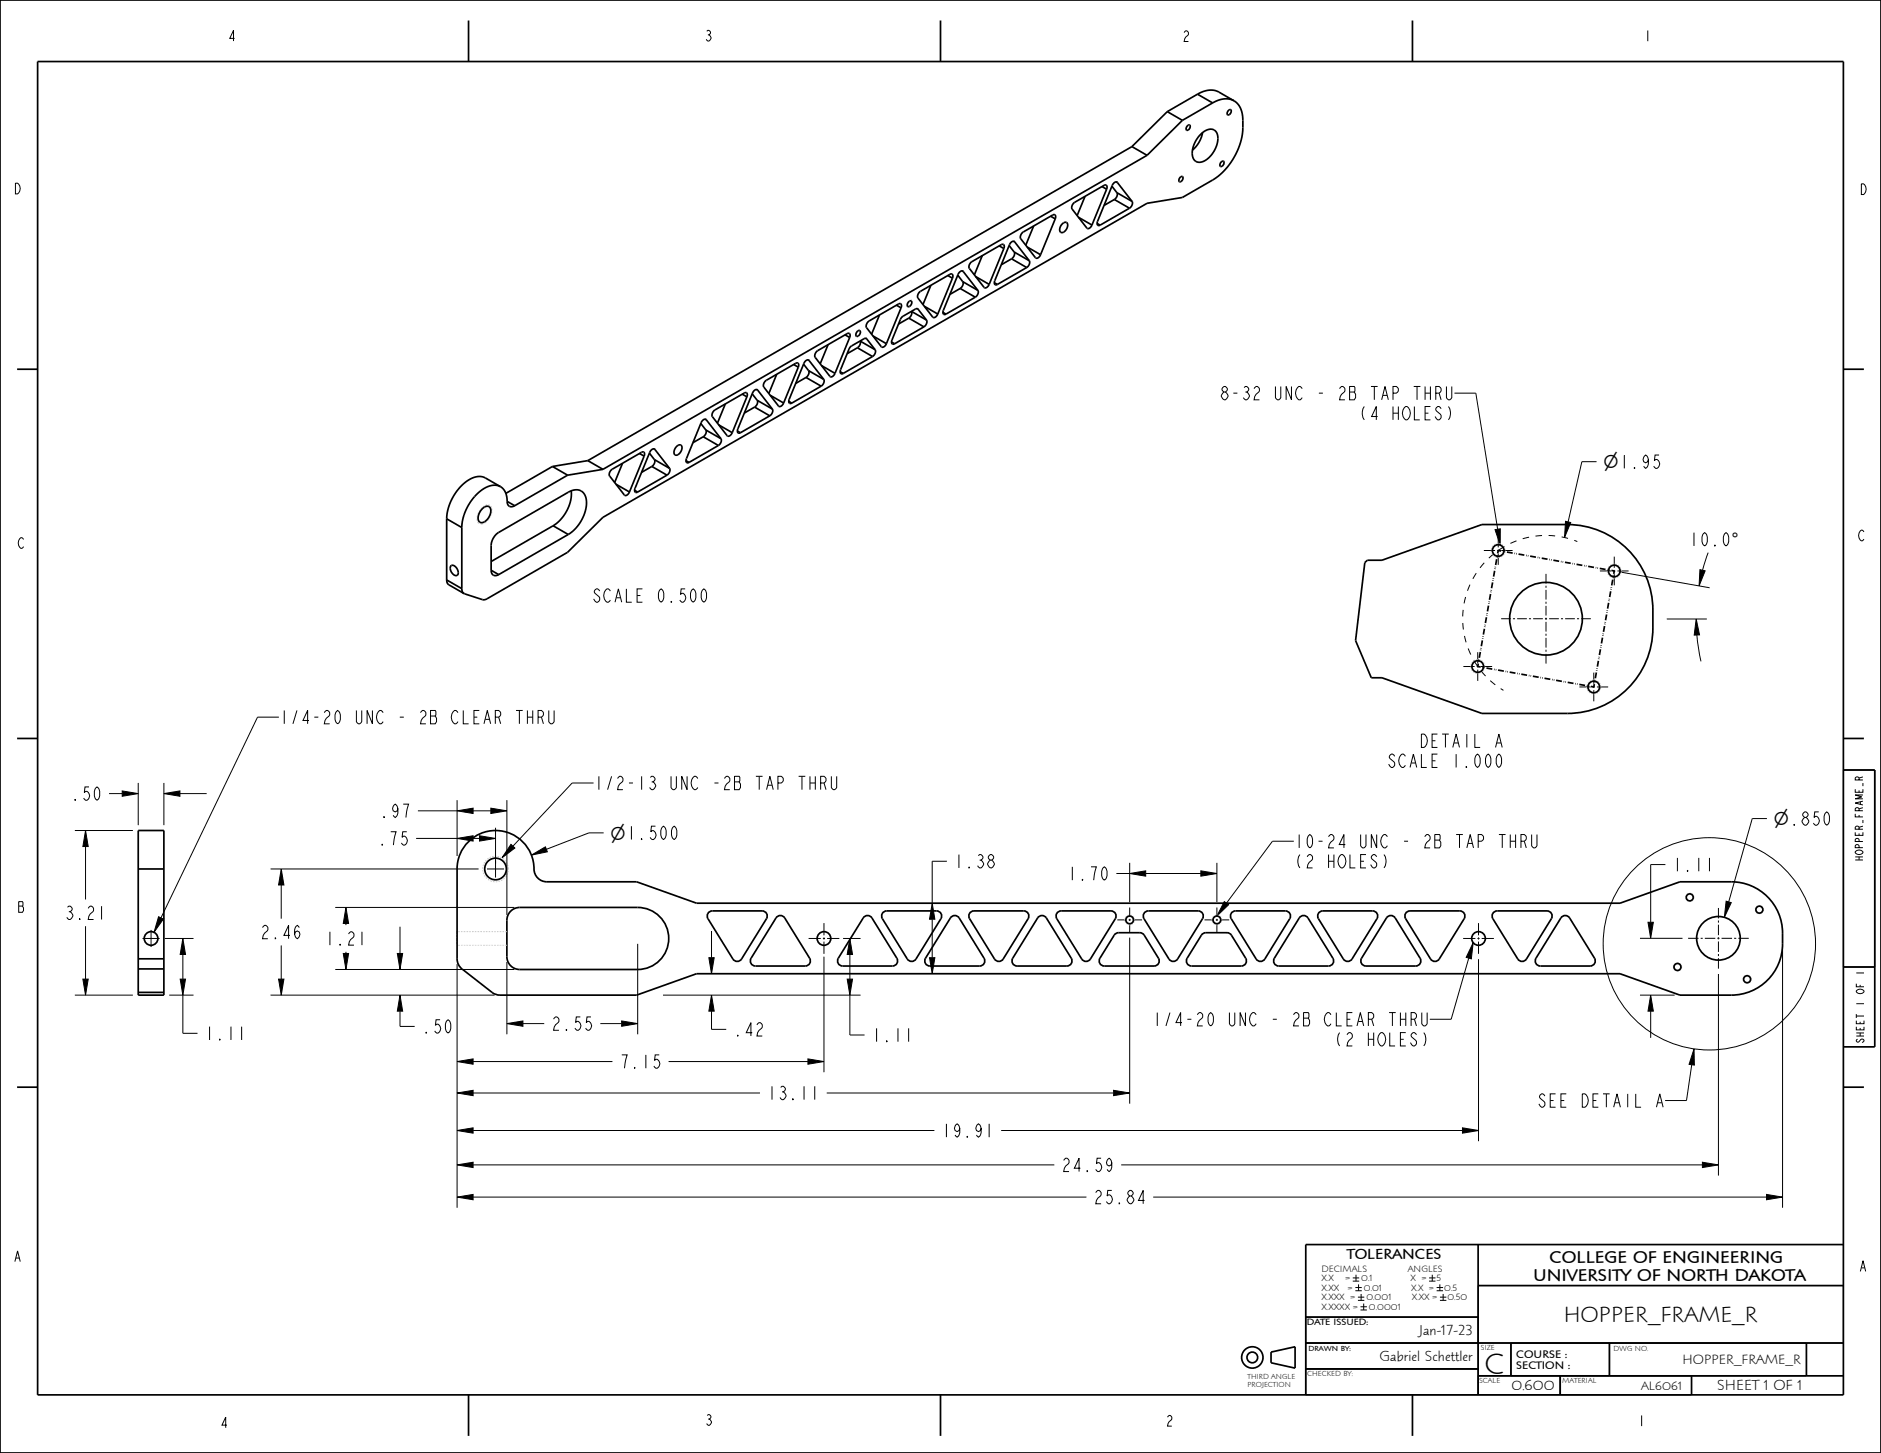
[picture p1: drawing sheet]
<svg xmlns="http://www.w3.org/2000/svg" width="559mm" height="432mm" viewBox="0 0 559 432" stroke-linecap="round" stroke-linejoin="round" font-family="sans-serif">
<g fill="none" stroke="#000" stroke-width=".3">
<path d="M432.1 116.8h6.3l6.5 40.5M474.3 137.2h-4.4l-4.1 17.9M444.1 157.4l1.6-.3v4.9zM454.2 159.6l-1.8 .5M458.1 159.2l-1.9 .1M460.1 159.1l1.9 .2M463.9 159.6l1.9 .4M465.1 154.9l1.5 .4-1.8 4.4zM435.4 177.4l-.4 1.9M436.7 173.7l-.7 1.9M438.6 170.3l-1 1.7M440.9 167.3l-1.2 1.4"/>
<path d="M443.8 164.6l-1.5 1.3M447 162.4l-1.7 1M450.5 160.7l-1.8 .8M467.7 160.6l.9 .3M481.1 170l26.8 4.7M505 169.3l1.6 .3-1.8 4.5zM507.4 164.2l-1.6 5.3M434.6 185.1l.1 2M434.7 181.2l-.2 2M435.1 189l.4 1.9M436.2 192.7l.7 1.8M437.8 196.2l1.1 1.7"/>
<path d="M440 199.4l1.3 1.5M495.2 184h11.9M503.9 184l1 4.7h-1.6zM504.1 188.7l1.2 7.8M82.9 213.1h-6.4l-28.7 59.7M442.7 202.3l1.5 1.2M445.8 204.6l.8 .6M32.4 235.8h3.9M36.3 235l4.8 .8-4.8 .8zM41.1 232.7v12.5M48.7 235.8l4.8-.8v1.6zM48.7 232.7v12.5"/>
<path d="M53.5 235.8h7.9M135.8 237.8v16.6M150.6 237.8v34.1M176.3 232.7h-6.3l-17.6 18.8M547.6 228.8h9.3v58.6h-9.3zM22.2 246.8h17.3M25.4 246.8l.8 4.8h-1.6zM25.4 251.6v15.7M80.4 258.2h61.8M83.6 258.2l.7 4.8h-1.5zM123.6 249.2h12.2M124.2 241h11.6"/>
<path d="M135.8 249.2l4.7-.8v1.6zM135.8 241l4.7-.8v1.6zM140.5 249.2h2M140.5 241h5.3M142.5 248.4l4.7 .8-4.7 .8zM145.8 240.2l4.8 .8-4.8 .8zM147.2 246v10.7M151.8 250.9l1.2 1.1-3.9 2.9zM157.9 254.1l4.1-2.4 .6 1.4zM179.3 247.5h-4.3l-12.7 4.9M281.3 255.9h-4.4v12.5M331.7 259.6h3.9"/>
<path d="M335.6 259.6l4.8-.8v1.6zM335.6 256.4v11.7M340.4 259.6h16.3M356.7 258.8l4.8 .8-4.8 .8zM361.5 256.4v11.7M384.4 250h-6.4l-13.7 18.4M494.7 256.9h-4.3v17.2M524.9 243.3h-4.4l-6.9 24.7M25.4 275.2v15.8M47.1 272.4l1.4 .7-2.7 4zM49 278.9h8.5M54.3 278.9l.8 4.8h-1.6z"/>
<path d="M83.6 263v10M99.6 269.7h53.2M102.8 269.7l.8 4.7h-1.6zM102.8 274.4v.5M118.8 275.4v7.9M211.4 276.7v7.9M250.5 278.9h5.2M252.5 278.9l.8 4.8h-1.6zM276.9 268.4l.8 4.8h-1.6zM276.9 273.2v11.4M335.6 278.6v49.4M363.7 267.9l1.3 1-3.5 3.3z"/>
<path d="M487.2 278.8h12.6M489.6 274.1h1.6l-.8 4.7zM512.8 267.8l1.5 .4-2 4.4zM22.2 295.7h17.3M24.6 291h1.6l-.8 4.7zM50.3 295.7h7.2M53.5 291h1.6l-.8 4.7zM54.3 295.7v11.4h4.4M54.3 283.7v7.3M80.4 295.7h66.5M82.8 291h1.5l-.7 4.7zM83.6 281v10"/>
<path d="M99.6 288.1h53.2M102 283.3h1.6l-.8 4.8zM102.8 282.9v.4M118 283.3h1.6l-.8 4.8zM118.8 295.7l.8 4.8h-1.6zM135.8 286.5v72.4M150.6 285.9v21.5M189.4 280.5v26.9M197 295.7h58.7M210.6 284.6h1.6l-.8 4.8zM211.4 295.7l.8 4.8h-1.6zM244.8 284.3v34.3"/>
<path d="M251.7 291h1.6l-.8 4.7zM252.5 283.7v7.3M252.5 295.7v11.9h4.3M276.1 284.6h1.6l-.8 4.8zM436.3 284.7l-5.2 18.2h-6.3M437.6 280.2l-.5 4.8-1.5-.5zM439.2 285v54.1M487.2 295.7h10.3M490.4 295.7l.8 4.8h-1.6zM510.5 289.4v60M529.6 282.1v76.8M118.8 300.5v4.5h4.4"/>
<path d="M135.8 315.5l4.7-.8v1.6zM140.5 315.5h41.4M150.6 304.2l4.7-.8v1.6zM155.3 304.2h6.4M178.3 304.2h6.4M184.7 303.4l4.7 .8-4.7 .8zM198.6 315.5h41.4M211.4 300.5v5.4h4.3M240 314.7l4.8 .8-4.8 .8zM490.4 300.5v7.9M502.6 316.4l-1.6 10.7h-6.3M503.3 311.7l.1 4.8-1.6-.2z"/>
<path d="M135.8 324.8l4.7-.8v1.6zM135.8 336l4.7-.8v1.6zM140.5 336h137.1M140.5 324.8h85.3M245.6 324.8h85.2M297.4 336h137.1M330.8 324l4.8 .8-4.8 .8zM434.5 335.2l4.7 .8-4.7 .8zM135.8 346.2l4.7-.8v1.6zM135.8 355.8l4.7-.8v1.5zM140.5 355.8h182.2M140.5 346.2h172.7"/>
<path d="M333.1 346.2h172.6M342.6 355.8h182.2M505.7 345.4l4.8 .8-4.8 .8zM524.8 355l4.8 .8-4.8 .7zM401.9 379.8h1.9M402.8 378.8v1.9M424.5 379.8h1.9M425.5 378.8v1.9M387.9 399.1h159.7v-17.1h-108.5v32.5M401.9 380.7h1.9M402.6 382.6h1.9M402.6 383.6h1.9"/>
<path d="M403.4 385.5h1.9M403.4 386.4h1.9M403.6 381.7v1.9M404.2 388.3h1.9M404.2 389.3h1.9M404.4 384.5v1.9M405.1 387.4v1.9M424.5 380.7h1.9M426.8 382.6h1.9M426.8 383.6h1.9M427.7 381.7v1.9M427.8 385.5h1.9"/>
<path d="M427.8 386.4h1.9M428.7 384.5v1.9M439.1 391.4h-51.2v23.1h114.6v-5.6M448.9 399.1v9.8M478.1 399.1v9.8M536.7 399.1v9.8h-97.6M387.9 406.8h51.2M463.5 408.9v5.6"/>
<circle cx="507.8" cy="280.5" r="31.5"/>
</g>
<g fill="#000">
<path d="M465.1 154.9l1.5 .4-1.8 4.4zM444.1 157.4l1.6-.3v4.9zM505 169.3l1.6 .3-1.8 4.5zM503.9 184l1 4.7h-1.6zM36.3 235l4.8 .8-4.8 .8zM48.7 235.8l4.8-.8v1.6zM25.4 246.8l.8 4.8h-1.6zM83.6 258.2l.7 4.8h-1.5zM135.8 249.2l4.7-.8v1.6zM135.8 241l4.7-.8v1.6zM142.5 248.4l4.7 .8-4.7 .8zM151.8 250.9l1.2 1.1-3.9 2.9z"/>
<path d="M145.8 240.2l4.8 .8-4.8 .8zM157.9 254.1l4.1-2.4 .6 1.4zM335.6 259.6l4.8-.8v1.6zM356.7 258.8l4.8 .8-4.8 .8zM47.1 272.4l1.4 .7-2.7 4zM54.3 278.9l.8 4.8h-1.6zM102.8 269.7l.8 4.7h-1.6zM252.5 278.9l.8 4.8h-1.6zM276.9 268.4l.8 4.8h-1.6zM363.7 267.9l1.3 1-3.5 3.3zM489.6 274.1h1.6l-.8 4.7zM512.8 267.8l1.5 .4-2 4.4z"/>
<path d="M24.6 291h1.6l-.8 4.7zM53.5 291h1.6l-.8 4.7zM82.8 291h1.5l-.7 4.7zM102 283.3h1.6l-.8 4.8zM118.8 295.7l.8 4.8h-1.6zM118 283.3h1.6l-.8 4.8zM211.4 295.7l.8 4.8h-1.6zM210.6 284.6h1.6l-.8 4.8zM251.7 291h1.6l-.8 4.7zM276.1 284.6h1.6l-.8 4.8zM437.6 280.2l-.5 4.8-1.5-.5zM490.4 295.7l.8 4.8h-1.6z"/>
<path d="M135.8 315.5l4.7-.8v1.6zM150.6 304.2l4.7-.8v1.6zM184.7 303.4l4.7 .8-4.7 .8zM240 314.7l4.8 .8-4.8 .8zM503.3 311.7l.1 4.8-1.6-.2zM135.8 324.8l4.7-.8v1.6zM135.8 336l4.7-.8v1.6zM330.8 324l4.8 .8-4.8 .8zM434.5 335.2l4.7 .8-4.7 .8zM135.8 346.2l4.7-.8v1.6zM135.8 355.8l4.7-.8v1.5zM505.7 345.4l4.8 .8-4.8 .8z"/>
<path d="M524.8 355l4.8 .8-4.8 .7z"/>
</g>
<g fill="none" stroke="#000" stroke-width=".51">
<path d="M0 0h558.8v431.8h-558.8zM11.2 18.3h536.4v396.2h-536.4zM139.2 6.1v12.2M279.4 6.1v12.2M419.6 6.1v12.2M322.3 58.4l-2.3 5.7M327.4 55.4l1.3 .8M328.7 56.2l.1-1-.3-.2-.5 .1-8.7 5-.8 1v1l4.4 5.7h.7l.8-.9M328.7 56.2l-4.3 10.7M330.3 55.3l1.5 2M331 59.3l-3 1.8M331 59.3l4.5 2.6"/>
<path d="M331.7 54.1l.2 .1M331.8 57.3v1l-.8 1M331.8 57.3l4.5 2.6M331.9 54.2l-.6-.1-.8 .9-4.4 10.8v1l.3 .2 .4-.1M331.9 54.2l4.4 5.7M336.3 59.9v1l-.8 1M291.8 76l-2.3 5.7M296.8 73.1l1.4 .8M298.2 73.9l.1-1.1-.3-.2-.5 .1-8.8 5-.7 1v1.1l4.4 5.6h.7l.8-.9M298.2 73.9l-4.3 10.6M299.8 73l1.5 1.9M300.5 76.9l-3 1.8"/>
<path d="M300.5 76.9l4.5 2.6M301.1 71.7l.3 .2M301.3 74.9v1l-.8 1M301.3 74.9l4.5 2.6M301.4 71.9l-.7-.1-.7 .8-4.5 10.8v1.1l.4 .2 .4-.2M301.4 71.9l4.4 5.6M305 79.5l-8.7 5M305.1 73.4l4 2.3M305.8 77.5v1l-.8 1M307.1 67.2l-2.4 5.7M312.1 64.3l1.4 .7M313.5 65v-1l-.3-.2-.4 .1-8.8 5-.8 1v1.1l4.4 5.6h.8l.7-.9"/>
<path d="M313.5 65l-4.4 10.7M320.4 64.6l4 2.3M325.9 66.4l.9 .5M335.5 61.9l-8.7 5M251 99.5l1.4 .8M259.3 99.8l4 2.3M261.3 93.6l-2.4 5.7M266.3 90.7l1.4 .8M267.7 91.5v-1l-.3-.3-.4 .1-8.8 5.1-.8 1v1l4.4 5.7h.8l.7-1M267.7 91.5l-4.4 10.6M270 94.5l.8-.9v-1.1l4.4 2.6M270 94.5l-3.1 1.8"/>
<path d="M270 94.5l4.5 2.6M272.5 91.7l.2 .2M272.7 91.9l-.7-.1-3.7 2.2-.6 .6-2.8 6.7 .1 .9h.8M272.7 91.9l2.5 3.2M274.5 97.1l-8.7 5.1M274.6 91l4 2.3M275.2 95.1l.1 1-.8 1M276.5 84.8l-2.3 5.7M280.1 92.8l.9 .6M281.6 81.9l1.4 .8M283 82.7v-1l-.3-.3-.5 .1-8.7 5.1-.8 .9v1.1l4.4 5.7h.7l.8-1M283 82.7l-4.4 10.6"/>
<path d="M284.5 81.8l1.5 1.9M285.2 85.7l-3 1.8M285.2 85.7l4.5 2.6M285.9 80.5l.2 .2M286 83.7v1l-.8 1M286 83.7l4.5 2.6M286.1 80.7l-.6-.1-.8 .8-4.4 10.8v1.1l.3 .2 .4-.1M286.1 80.7l4.4 5.6M289.7 88.3l-8.7 5.1M289.9 82.2l4 2.3M290.5 86.3v1l-.8 1M295.4 84l.9 .5"/>
<path d="M5.1 109.7h6.1M220.5 117.1l1.4 .8M221.9 117.9v-1l-.3-.2-.4 .1-8.8 5-.8 1v1l4.4 5.7h.8l.7-.9M221.9 117.9l-4.4 10.7M223.5 117l1.4 2M224.8 115.8l.3 .1M224.9 119l.1 1-.8 1M224.9 119l4.5 2.6M225.1 115.9l-.7-.1-.8 .9-4.4 10.8v1l.3 .2 .5-.1M225.1 115.9l4.3 5.7M228.8 117.5l4 2.3M230.7 111.2l-2.3 5.7"/>
<path d="M234.3 119.3l.9 .5M235.8 108.3l1.4 .8M237.2 109.1v-1l-.3-.2h-.5l-8.7 5.1-.8 1v1l4.4 5.7h.7l.8-.9M237.2 109.1l-4.4 10.7M238.7 108.2l1.5 1.9M239.4 112.2l4.5 2.6M239.4 112.2l-3 1.7M240.1 106.9l.2 .2M240.2 110.1v1.1l-.8 1M240.2 110.1l4.5 2.6M240.3 107.1l-.6-.1-.8 .8-4.4 10.9v1l.3 .2 .4-.1M240.3 107.1l4.4 5.6"/>
<path d="M243.9 114.8l-8.7 5M244.1 108.6l4 2.4M244.7 112.7v1.1l-.8 1M246 102.4l-2.3 5.7M249.6 110.5l.9 .5M252.4 100.3l.1-1-.3-.3-.5 .1-8.8 5.1-.7 1v1l4.4 5.7h.7l.8-.9M252.4 100.3l-4.3 10.7M254.7 103.4l.8-1v-1l4.5 2.5M254.7 103.4l4.5 2.5M254.7 103.4l-3 1.7M257.2 100.5l.3 .2M257.5 100.7l-.7-.1-3.8 2.2-.6 .6-2.8 6.7 .2 .9h.7"/>
<path d="M257.5 100.7l2.5 3.2M259.2 105.9l-8.7 5.1M260 103.9v1.1l-.8 .9M264.9 101.6l.9 .6M547.6 109.7h6.1M184.9 137.7l-2.3 5.7M190 134.8l1.4 .8M191.4 135.6v-1.1l-.3-.2-.5 .1-8.7 5-.8 1v1.1l4.4 5.6h.7l.8-.9M191.4 135.6l-4.4 10.6M192.9 134.7l1.5 1.9M193.6 138.6l4.5 2.6M193.6 138.6l-3 1.8"/>
<path d="M194.3 133.4l.2 .2M194.4 136.6v1l-.8 1M194.4 136.6l4.5 2.6M194.5 133.6l-.6-.1-.8 .8-4.4 10.8v1.1l.3 .2 .4-.2M194.5 133.6l4.4 5.6M198.9 139.2v1l-.8 1M203.8 136.9l.9 .5M208.2 125.9l1.5 1.9M208.9 129.8l4.5 2.6M208.9 129.8l-3 1.8M209.5 124.6l.3 .1M209.7 127.8v1l-.8 1"/>
<path d="M209.7 127.8l4.5 2.6M209.8 124.7l-.7-.1-.7 .9-4.5 10.8v1.1l.4 .1 .4-.1M209.8 124.7l4.4 5.7M213.4 132.4l-8.7 5M213.5 126.3l4 2.3M214.2 130.4v1l-.8 1M215.5 120.1l-2.4 5.7M219.1 128.1l.9 .5M224.2 121l4.5 2.6M224.2 121l-3.1 1.7M228.7 123.6l-8.7 5M229.4 121.6l.1 1-.8 1"/>
<path d="M143.2 151.3l1.2-.8 1 .1a3.3 3.3 0 0 1-1.8 4.6l-1.1-.1a2.88 2.88 0 0 1 .7-3.8zM164.3 156.2l4.5 2.6M164.3 156.2l-18.4 10.7M168.8 158.8a11.2 11.2 0 0 0 5.2-11.1 3.2 3.2 0 0 0-5.2-1.4l-20.6 11.9-.9 .7-.9 1.3-.5 1.4v7.9M168.8 158.8l-20.6 12M169.7 145.9v.2a11.8 11.8 0 0 1-5.4 10.1M183 143.9l4 2.3M188.5 145.7l.9 .5M198.1 141.2l-8.7 5M134 168.2a1.8 1.8 0 0 1 2.1 2l-.2 .7a1.74 1.74 0 0 1-2.1-1.9zM145.9 169.5l2.3 1.3M145.9 169.5a1.36 1.36 0 0 0 .7 1.4 1.36 1.36 0 0 0 1.6-.1"/>
<path d="M406.2 166.5l-.7 .7-2.8 23.2 4.7 11M442.2 180l-.3 1.7M442.3 179.3v.2M442.4 178.8v.1M442.8 176.5l-.3 1.7M442.9 175.8v.2M443 175.3v.2M443.4 173.1l-.3 1.7M443.5 172.4v.2M443.6 171.9v.1M444 169.6l-.3 1.8M444.1 168.9v.2"/>
<path d="M444.2 168.4v.2M444.6 166.2l-.3 1.7M444.7 165.5v.2M444.8 165v.1M445.9 163.8l-.8-.2-.2 .9M445.9 163.8h.1M446.5 163.8l.1 .1M447 163.9l.2 .1M447.7 164.1l1.7 .3M449.9 164.4l.2 .1M450.4 164.5l.2 .1M451.1 164.7l1.7 .3"/>
<path d="M453.4 165.1h.1M453.9 165.1l.1 .1M454.6 165.3l1.7 .3M456.8 165.7h.2M457.3 165.8h.2M458 165.9l1.7 .3M460.3 166.3h.1M460.8 166.4h.1M461.5 166.5l1.7 .3M463.7 166.9h.2M464.2 167h.2M464.9 167.1l1.7 .3"/>
<path d="M467.1 167.5h.2M467.7 167.6h.1M468.4 167.7l1.7 .3M470.6 168.1h.2M471.1 168.2h.2M471.8 168.3l1.7 .3M474 168.7h.2M474.6 168.8h.1M475.2 168.9l1.8 .3M477 169.2h.1M477.5 169.3h.2M477.9 179.2l-.3 1.7"/>
<path d="M478 169.4h.2M478 178.5v.1M478.1 178v.1M478.5 175.7l-.3 1.7M478.6 175v.2M478.7 169.5l.9 .2-.2 .8M478.7 174.5v.2M479.1 172.3l-.3 1.7M479.2 171.6v.1M479.3 171.1v.1M479.4 170.5h.1M439.2 197.2l-.2 .9 .9 .1"/>
<path d="M439.3 196.5l-.1 .2M439.4 196l-.1 .2M439.8 193.8l-.3 1.7M439.9 193.1v.1M440 192.6l-.1 .1M440.4 190.3l-.3 1.7M440.4 198.3h.2M440.5 189.6v.2M440.6 189.1v.2M440.9 198.4h.2M441 186.9l-.3 1.7M441.1 186.2v.2"/>
<path d="M441.2 185.7v.1M441.6 183.4l-.3 1.7M441.6 198.5h.1M441.6 198.5l1.7 .3M441.7 182.7v.2M441.8 182.2v.2M443.8 198.9l.2 .1M444.3 199h.2M445 199.1l1.8 .3M447.3 199.5l.2 .1M447.8 199.6l.2 .1M448.5 199.7l1.7 .3"/>
<path d="M474.2 199.8l-.3 1.8M474.4 199.2l-.1 .1M474.5 198.6l-.1 .2M474.8 196.4l-.3 1.7M475 195.7l-.1 .2M475.1 195.2l-.1 .2M475.5 192.9l-.3 1.8M475.6 192.3l-.1 .1M475.7 191.7l-.1 .2M476.1 189.5l-.3 1.7M476.2 188.8v.2M476.3 188.3l-.1 .2"/>
<path d="M476.7 186.1l-.3 1.7M476.8 185.4v.1M476.9 184.8v.2M477.3 182.6l-.3 1.7M477.4 181.9v.2M477.5 181.4v.2M5.1 219.5h6.1M450.7 200.1l.2 .1M451.2 200.2l.2 .1M451.9 200.4l1.8 .3M454.2 200.7l.1 .1M454.7 200.8l.2 .1"/>
<path d="M455.4 201l1.7 .3M457.6 201.4h.2M458.1 201.4l.2 .1M458.8 201.6l1.8 .3M461.1 202h.1M461.6 202.1h.2M462.3 202.2l1.7 .3M464.5 202.6h.2M465 202.7h.2M465.7 202.8l1.7 .3M468 203.2h.1M468.5 203.3h.2"/>
<path d="M469.2 203.4l1.7 .3M471.4 203.8h.2M471.9 203.9h.2M472.6 204h.1M473.6 203.3l-.1 .9-.9-.2M473.8 202.6l-.1 .2M473.8 202.1v.2M547.6 219.5h6.1M547.6 228.8h9.3v82.3h-9.3M151.7 270.8a3.8 3.8 0 0 1 2.7-1.1h35a9.2 9.2 0 0 1 9.3 9.2 9.2 9.2 0 0 1-9.3 9.2h-35a3.8 3.8 0 0 1-3.8-3.8v-10.8a3.8 3.8 0 0 1 1.1-2.7zM210.5 271.2l1.1-.5h14.8a1.52 1.52 0 0 1 1.3 2.3l-7.4 12a1.52 1.52 0 0 1-2.6 0l-7.4-12-.2-1.1zM230.8 272.5l.6-.4h.8l.9 .7 7.4 12a1.52 1.52 0 0 1-1.3 2.3h-14.8a1.52 1.52 0 0 1-1.3-2.3z"/>
<path d="M256.7 272.5l.6-.4h.8l.9 .7 7.4 12a1.52 1.52 0 0 1-1.3 2.3h-14.8a1.52 1.52 0 0 1-1.3-2.3zM262.3 271.2l1.1-.5h14.8a1.52 1.52 0 0 1 1.3 2.3l-7.4 12a1.52 1.52 0 0 1-2.6 0l-7.4-12-.1-1.1zM282.6 272.5l.7-.4h.7l.9 .7 7.4 12a1.52 1.52 0 0 1-1.3 2.3h-14.8a1.52 1.52 0 0 1-1.2-2.3zM288.3 271.2l1-.5h14.8a1.52 1.52 0 0 1 1.3 2.3l-7.4 12a1.52 1.52 0 0 1-2.6 0l-7.4-12-.1-1.1zM308.5 272.5l.7-.4h.7l.9 .7 7.4 12a1.52 1.52 0 0 1-1.3 2.3h-14.7a1.52 1.52 0 0 1-1.3-2.3zM314.2 271.2l1-.5h14.8a1.52 1.52 0 0 1 1.3 2.3l-7.4 12a1.52 1.52 0 0 1-2.6 0l-7.3-12-.2-1.1zM331.3 277.6l1-.4h6.3l.8 .2 .5 .5 4.2 6.9a1.52 1.52 0 0 1-1.2 2.3h-14.8a1.52 1.52 0 0 1-1.3-2.3zM340.1 271.2l1.1-.5h14.7a1.52 1.52 0 0 1 1.3 2.3l-7.4 12a1.52 1.52 0 0 1-2.5 0l-7.4-12-.2-1.1zM357.2 277.6l1-.4h6.3l.8 .2 .5 .5 4.3 6.9a1.52 1.52 0 0 1-1.3 2.3h-14.8a1.52 1.52 0 0 1-1.3-2.3zM366 271.2l1.1-.5h14.8a1.52 1.52 0 0 1 1.3 2.3l-7.4 12a1.52 1.52 0 0 1-2.6 0l-7.4-12-.2-1.1zM386.2 272.5l.7-.4h.8l.9 .7 7.4 12a1.52 1.52 0 0 1-1.3 2.3h-14.8a1.52 1.52 0 0 1-1.3-2.3zM391.9 271.2l1.1-.5h14.8a1.52 1.52 0 0 1 1.3 2.3l-7.4 12a1.52 1.52 0 0 1-2.6 0l-7.4-12-.2-1.1z"/>
<path d="M412.1 272.5l.7-.4h.8l.9 .7 7.4 12a1.52 1.52 0 0 1-1.3 2.3h-14.8a1.52 1.52 0 0 1-1.3-2.3zM417.8 271.2l1.1-.5h14.8a1.52 1.52 0 0 1 1.3 2.3l-7.4 12a1.52 1.52 0 0 1-2.6 0l-7.4-12-.2-1.1zM443.7 271.2l1.1-.5h14.8a1.52 1.52 0 0 1 1.3 2.3l-7.4 12a1.52 1.52 0 0 1-2.6 0l-7.4-12-.2-1.1zM463.9 272.5l.7-.4h.8l.9 .7 7.4 12a1.52 1.52 0 0 1-1.3 2.3h-14.8a1.52 1.52 0 0 1-1.3-2.3zM547.6 287.4h9.3M5.1 323.1h6.1M547.6 323.1h6.1M439.1 369.9v44.6M547.6 369.9h-159.7v44.6M387.9 399.1h159.7M387.9 391.4h51.2M439.1 382h108.5"/>
<path d="M448.9 399.1v9.8M478.1 399.1v9.8M536.7 399.1v9.8M139.2 414.5v12.2M279.4 414.5v12.2M377.6 401.8l7.1-1.6v6.4l-7.1-1.6zM387.9 406.8h51.2M419.6 414.5v12.2M439.1 408.9h108.5M463.5 408.9v5.6M502.5 408.9v5.6"/>
<circle cx="147.2" cy="258.2" r="3.2"/>
<circle cx="44.9" cy="278.9" r="2.03"/>
<circle cx="372" cy="403.4" r="3.2"/>
<circle cx="372" cy="403.4" r="1.59"/>
</g>
<g fill="none" stroke="#ccc" stroke-width=".3">
<path d="M141.7 154.2v.4M141.7 154.6h.1M141.7 154.6v.1M141.8 153.5l-.1 .3M141.8 153.4v.1M141.8 153.2v.2M141.8 155.1h.1M141.9 155.1l.2 .3M141.9 152.8v.1M142.1 155.4h.1M142.1 155.4l.2 .2M142.1 152.4l-.2 .4"/>
<path d="M142.6 151.6l-.3 .4M142.6 151.6h.1M142.8 155.8h.2M143 155.8h.1M143.2 150.9l-.4 .4M143.2 150.9h.1M143.5 155.7l-.4 .1M143.5 155.7h.1M143.9 150.3l-.4 .3M143.9 150.3h.1M144.4 150.1h-.2M144.4 150.1h.1"/>
<path d="M144.5 155.1l-.6 .4M144.6 150h-.1M144.7 150l-.3 .1M145.1 150h.1M145.2 154.3l-.4 .4M145.2 150h.1M145.3 150h.1M145.3 150l.2 .2M145.5 153.7l-.1 .3M145.6 153.7h-.1M145.6 153.6v.1M145.8 150.4l.1 .1"/>
<path d="M145.9 150.5h.1M145.9 150.5l.1 .3M145.9 152.8l-.1 .5M146.1 152.5h-.1M146.1 152.4v.1M146.1 151.2l.1 .5M146.1 152v.4M135.8 276.9v.6M135.8 277.9v.6M135.8 278.9v.6M135.8 279.9v.6M136.1 276.9h.5"/>
<path d="M136.9 276.9h.5M137.8 276.9h.5M138.6 276.9h.5M139.4 276.9h.5M140.2 276.9h.5M141 276.9h.5M141.9 276.9h.5M142.7 276.9h.5M143.5 276.9h.5M144.3 276.9h.5M145.2 276.9h.4M146 276.9h.5"/>
<path d="M146.8 276.9h.5M147.6 276.9h.5M148.4 276.9h.5M149.3 276.9h.5M150.1 276.9h.5M135.8 280.9h.1M136.1 280.9h.5M136.9 280.9h.5M137.8 280.9h.5M138.6 280.9h.5M139.4 280.9h.5M140.2 280.9h.5"/>
<path d="M141 280.9h.5M141.9 280.9h.5M142.7 280.9h.5M143.5 280.9h.5M144.3 280.9h.5M145.2 280.9h.4M146 280.9h.5M146.8 280.9h.5M147.6 280.9h.5M148.4 280.9h.5M149.3 280.9h.5M150.1 280.9h.5"/>
</g>
<path d="M151 258.2a3.8 3.8 0 0 0-5.5-3.4 3.8 3.8 0 0 0-.6 6.5 3.8 3.8 0 0 0 6-2.3l.1-.8" fill="none" stroke="#ccc" stroke-width=".3" stroke-dasharray=".5 .3" stroke-linecap="butt"/>
<!-- layer: 02___PRT_ALL_AXES -->
<g fill="none" stroke="#000" stroke-width=".51">
<path d="M346.8 33.2l-10.5 10.4M346.8 33.2l4.5 2.6M351.3 35.8l-10.5 10.4M352.8 37.4l.6-.2 .2 .4-.4 .8-.5 .3-.3-.5zM355.7 28a6.3 6.3 0 0 1 6.4-.6l4.5 2.6M355.7 28l-8.9 5.2M355.7 28l4.5 2.6M356.6 40a3.3 3.3 0 0 1 4.3-1.2 5.2 5.2 0 0 1-.3 6.2 5.1 5.1 0 0 1-4.9 3.2 3 3 0 0 1-1.4-4.1l.9-2.2zM357.2 39.4l-1 2.9-1.9 2.3M360.2 30.6l-8.9 5.2M365 32.8l.6-.2 .2 .5-.4 .8-.5 .3-.3-.5zM366.6 30a6.2 6.2 0 0 1 2.6 5.8v2.1a19.8 19.8 0 0 1-9 15.6l-8.9 5.2-10.5 1.7-161.7 93.3-10.5 10.4-23.9 13.8-1.3 .3-5.6-1.8"/>
<path d="M366.6 30a6.2 6.2 0 0 0-6.4 .6M336.3 43.6l-161.7 93.3M336.3 43.6l4.5 2.6M340.8 46.2l-161.7 93.3M350.6 52.7l.6-.2 .2 .5-.3 .7-.6 .3-.3-.5zM362.8 48.1l.6-.2 .2 .5-.3 .8-.6 .3-.3-.5zM315.5 66.6l1-.6a1.05 1.05 0 0 1 .8 .8 1.05 1.05 0 0 1-.4 1.1l-.6 .8-.8 .4a1.05 1.05 0 0 1-.8-.7 1.05 1.05 0 0 1 .3-1.1zM254.7 98.5l.7-.3 .2 .6-.4 .8-.6 .4-.3-.6zM270 89.6l.6-.2 .3 .6-.4 .8-.6 .3-.4-.5zM164.1 138.6l4.5 2.6M164.1 138.6l-13.8 8M174.6 136.9l4.5 2.6"/>
<path d="M174.6 136.9l-10.5 1.7M179.1 139.5l-10.5 1.7M200.9 132.7l1-.5a1.05 1.05 0 0 1 .8 .8 1.05 1.05 0 0 1-.3 1l-.7 .9-.8 .4a1.05 1.05 0 0 1-.8-.8 1.05 1.05 0 0 1 .4-1.1zM132.7 154.2v18.1M132.7 154.2l4.5 2.6M137.2 156.8v18.1M148.7 144.6a4.7 4.7 0 0 1 2 4.4M148.7 144.6l-4.5-2.6a6.1 6.1 0 0 0-6.9 2.1 15 15 0 0 0-4.6 10.1M148.7 144.6a5.3 5.3 0 0 0-6 1.3 15.1 15.1 0 0 0-5.5 10.9M150.7 149l2.2 1.3M150.7 149v.2a1.34 1.34 0 0 0 .7 1.3 1.34 1.34 0 0 0 1.5-.2M168.6 141.2l-15.7 9.1"/>
<path d="M132.7 172.3l.1 .8 .4 .6 4.6 2.7M132.7 172.3l4.5 2.6M137.2 174.9l.2 .9 .4 .6M406.2 166.5h4.3l29.7-10.6h25.4a25.4 25.4 0 0 1 25.4 25.4 35.6 35.6 0 0 1-1.3 13.3 25.4 25.4 0 0 1-24.1 17.4h-25.4l-29.7-10.6h-3.1M41.1 246.8h7.6v48.9h-7.6zM41.1 258.2h7.6M139.1 250.2a11.5 11.5 0 0 1 12.9-2.4 11.5 11.5 0 0 1 6.7 11.2 3.8 3.8 0 0 0 3.8 3.1h26.6l17.8 6.3h274.4l17.8-6.3h15.2a15.2 15.2 0 0 1 15.3 15.2 17.6 17.6 0 0 1-2.6 11.7 15.2 15.2 0 0 1-12.7 6.7h-15.2l-17.8-6.3h-274.4l-17.8 6.3h-41.1l-1.8-.8-9-7-.7-.8-.5-1-.2-1.2v-26.7a11.4 11.4 0 0 1 3.3-8zM41.1 294.9h7.6M41.1 287.9h7.6M41.1 284.9h7.6"/>
<circle cx="445.1" cy="163.6" r="1.73"/>
<circle cx="479.6" cy="169.7" r="1.73"/>
<circle cx="439" cy="198.1" r="1.73"/>
<circle cx="459.3" cy="183.9" r="10.8"/>
<circle cx="473.5" cy="204.2" r="1.73"/>
<circle cx="244.8" cy="278.9" r="2.03"/>
<circle cx="335.6" cy="273.4" r="1.14"/>
<circle cx="361.5" cy="273.4" r="1.14"/>
<circle cx="439.2" cy="278.9" r="2.03"/>
<circle cx="502" cy="266.7" r="1.04"/>
<circle cx="510.5" cy="278.8" r="6.5"/>
<circle cx="522.7" cy="270.3" r="1.04"/>
<circle cx="498.3" cy="287.4" r="1.04"/>
<circle cx="519" cy="291" r="1.04"/>
</g>
<g fill="none" stroke="#ccc" stroke-width=".3">
<path d="M352.2 38.4h.1M352.2 38.3h.1M352.2 38.2h.1M352.2 38.5h.1M352.3 38.2h.1M352.3 38.5h.1M352.3 38.1v.1M352.3 38.1h.1M352.3 38v.1M352.3 38h.1M352.3 38.6h.1M352.3 38.6v.1"/>
<path d="M352.3 38.7h.1M352.3 37.9h.1M352.4 37.8h.1M352.4 38.8h.1M352.4 37.7v.1M352.4 37.7h.1M352.4 37.6v.1M352.4 37.6h.1M352.5 37.6h-.1M352.5 38.8h.1M352.5 37.6h.1M352.5 37.5v.1"/>
<path d="M352.5 38.9h.1M352.6 37.5h-.1M352.6 37.4v.1M352.6 37.4h.1M352.6 38.9h.1M352.7 37.3h.1M352.7 38.9h.1M352.8 38.9h.1M352.8 37.2l-.1 .1M352.8 37.2h.1M352.8 38.8h.1M352.9 37.1h.1"/>
<path d="M352.9 37.1v.1M352.9 38.8h.1M353 37.1h-.1M353 37.1h.1M353 38.8h.1M353 38.7v.1M353 38.7h.1M353.1 38.7h-.1M353.1 38.7h.1M353.1 37h-.1M353.1 37h.1M353.2 37h.1"/>
<path d="M353.2 38.6h.1M353.3 37h.1M353.3 37h-.1M353.3 38.5l-.1 .1M353.3 38.5h.1M353.4 38.4h-.1M353.4 38.4l-.1 .1M353.4 38.4h.1M353.4 37h.1M353.4 38.3h.1M353.4 38.3v.1M353.5 38.3h.1"/>
<path d="M353.5 37h.1M353.5 38.2h.1M353.5 37.1h.1M353.6 38.1h-.1M353.6 38.1h.1M353.6 37.1h.1M353.6 38v.1M353.6 38h.1M353.6 37.2h.1M353.6 37.9v.1M353.6 37.9h.1M353.7 37.9h-.1"/>
<path d="M353.7 37.8v.1M353.7 37.2h.1M353.7 37.8h.1M353.7 37.2v.1M353.7 37.3h.1M353.7 37.6v.1M353.7 37.5v.1M353.7 37.5h.1M364.4 33.8h.1M364.4 33.7v.1M364.4 33.7h.1M364.4 33.9h.1"/>
<path d="M364.4 33.6h.1M364.5 34v.1M364.5 33.5h.1M364.5 34h.1M364.5 34.1h.1M364.5 33.5v.1M364.5 33.4v.1M364.5 33.4h.1M364.5 34.1v.1M364.5 33.3v.1M364.5 33.3h.1M364.5 34.2h.1"/>
<path d="M364.6 34.2h.1M364.6 33.1h.1M364.7 34.3h.1M364.7 33l-.1 .1M364.7 32.9v.1M364.8 34.3h.1M364.8 32.8h.1M364.9 32.8h-.1M364.9 34.3h.1M364.9 32.7h.1M365 32.6h.1M365 34.3h.1"/>
<path d="M365.1 32.6h.1M365.1 34.3h.1M365.1 32.5h.1M365.2 32.5h-.1M365.2 32.5h.1M365.2 34.2h.1M365.3 32.5h.1M365.3 34.1h.1M365.4 32.4h-.1M365.4 32.4h.1M365.4 34h.1M365.5 34h-.1"/>
<path d="M365.5 34h.1M365.5 32.4h.1M365.5 33.9h.1M365.6 32.4h.1M365.6 33.8h.1M365.6 33.7h.1M365.7 32.5h.1M365.7 33.7h.1M365.7 33.6v.1M365.7 33.6h.1M365.8 33.5h.1M365.8 32.6h.1"/>
<path d="M365.8 33.4h.1M365.8 33.3h.1M365.9 33.2h.1M365.9 32.7h.1M365.9 32.8h.1M365.9 33.1v.1M365.9 33.1h.1M365.9 32.8v.1M365.9 32.9h.1M365.9 32.9v.1M350.1 53.6h.1M350.1 53.7h.1"/>
<path d="M350.1 53.8h.1M350.1 53.5h.1M350.1 53.9h.1M350.1 53.4v.1M350.1 53.4h.1M350.1 53.3h.1M350.1 53.9v.1M350.1 54h.1M350.2 53.3h.1M350.2 54h.1M350.2 53.2h.1M350.2 54.1h.1"/>
<path d="M350.2 53.1v.1M350.2 53.1h.1M350.2 53v.1M350.3 54.1h.1M350.3 53h.1M350.3 52.9h.1M350.4 52.9h-.1M350.4 52.8v.1M350.4 52.8h.1M350.4 54.2h.1M350.5 52.7h.1M350.5 52.6v.1"/>
<path d="M350.5 52.6h.1M350.5 54.2h.1M350.6 52.6h.1M350.6 54.2h.1M350.6 52.5h.1M350.6 52.5v.1M350.7 54.2h-.1M350.7 54.2h.1M350.7 52.5h-.1M350.7 52.5h.1M350.7 54.1h.1M350.7 52.4v.1"/>
<path d="M350.8 52.4l-.1 .1M350.8 52.4h.1M350.8 54.1h.1M350.9 54h.1M350.9 52.3h.1M351 52.3h.1M351 54h.1M351 53.9h.1M351 53.9v.1M351.1 52.3h.1M351.1 53.9h.1M351.1 53.8v.1"/>
<path d="M351.2 53.8h.1M351.2 52.3h.1M351.3 53.6v.1M351.3 53.6h.1M351.3 52.3h.1M351.4 52.3v.1M351.4 53.5h.1M351.4 52.4h.1M351.4 53.4h.1M351.4 53.3v.1M351.5 52.4v.1M351.5 53.3h.1"/>
<path d="M351.5 52.5h.1M351.5 53.2h.1M351.5 53.2v.1M351.5 53.1h.1M351.5 52.6h.1M351.5 53h.1M351.6 53h-.1M351.6 52.9h.1M351.6 52.7h.1M351.6 52.7v.1M351.6 52.8v.1M351.6 52.8h.1"/>
<path d="M362.3 49.1h.1M362.3 49h.1M362.3 49.3h.1M362.3 48.9h.1M362.3 48.8h.1M362.3 49.4h.1M362.4 48.7h-.1M362.4 48.6h.1M362.4 49.5h.1M362.4 48.5h.1M362.5 49.6h.1M362.5 48.4h.1"/>
<path d="M362.5 48.3h.1M362.6 48.2v.1M362.6 48.2h.1M362.6 49.6h.1M362.7 49.6h.1M362.7 48.1h.1M362.8 48h-.1M362.8 49.6h.1M362.8 48h.1M362.8 49.6h-.1M362.9 47.9h.1M362.9 49.6h.1"/>
<path d="M363 49.6h.1M363 47.9h.1M363 49.5h.1M363 49.5v.1M363 47.8v.1M363.1 47.8h.1M363.1 49.5h-.1M363.1 49.5h.1M363.1 47.8h-.1M363.1 49.4v.1M363.2 49.4h.1M363.2 47.8h.1"/>
<path d="M363.3 49.3h.1M363.3 47.7h.1M363.3 49.3l-.1 .1M363.4 49.2l-.1 .1M363.4 47.7h.1M363.4 49.2h.1M363.4 49.1h.1M363.5 49.1h-.1M363.5 49.1h.1M363.5 49h.1M363.5 47.8h.1M363.5 49v.1"/>
<path d="M363.6 48.9l-.1 .1M363.6 48.9h.1M363.6 48.8h.1M363.6 47.9h.1M363.7 48.7h.1M363.7 47.9h.1M363.7 48.7l-.1 .1M363.7 48.6h.1M363.7 48h.1M363.7 48.5v.1M363.7 48.1h.1M363.7 48.4h.1"/>
<path d="M363.7 48.3h.1M363.7 48.2h.1M363.8 48.3h-.1M254.1 99.7h.1M254.1 99.7v.2M254.1 99.9l.1 .1M254.1 99.9h.1M254.2 100h.1M254.3 98.8l-.2 .5M254.4 98.6h.1M254.5 98.5h.1M254.6 98.4l-.1 .1"/>
<path d="M254.6 98.4h.1M254.7 98.3l-.1 .1M255.1 98l-.2 .1M255.1 98h.1M255.3 98h-.2M255.3 98h.1M255.3 99.8h-.1M255.4 98h.1M255.5 99.4l-.2 .4M255.5 99.4h.1M255.6 99.4h-.1M255.6 99.4h.1"/>
<path d="M255.6 99.3v.1M255.6 99.3h.1M255.7 99.1h.1M255.7 98.3h.1M255.7 98.3l.1 .1M255.8 98.4h.1M255.8 98.8l-.1 .3M255.8 98.8h.1M255.8 98.4v.1M255.8 98.5h.1M255.8 98.7v.1M255.8 98.7h.1"/>
<path d="M269.3 90.8l.1 .2M269.4 90.5h.1M269.4 91v.1M269.4 91.1h.1M269.4 90.4h.1M269.4 90.3v.1M269.4 90.3h.1M269.4 91.1l.1 .1M269.5 91.2h.1M269.5 91.2v.1M269.5 90.1h.1M269.5 90v.1"/>
<path d="M269.5 90h.1M269.6 90h.1M269.6 91.3h.1M269.6 89.9h.1M269.6 89.8v.1M269.7 89.8h.1M269.7 89.8l-.1 .1M269.7 91.4h.1M269.8 91.4h.1M270 89.4l-.3 .4M270 91.3v.1M270 91.3h.1"/>
<path d="M270.1 91.3h-.1M270.1 91.3h.1M270.2 91.3h-.1M270.2 91.3h.1M270.2 89.3h.1M270.3 91.2h.1M270.3 89.2h.1M270.4 91.1v.1M270.4 89.2h.1M270.4 91.1h.1M270.5 89.2h.1M270.6 89.2h.2"/>
<path d="M270.8 89.2h.1M270.8 89.2v.1M270.8 89.3h.1M270.9 89.3h.1M270.9 90.4l-.2 .3M270.9 90.4h.1M271 89.6h.1M271 90l-.1 .4M271 90h.1M271 89.6v.1M271 89.7h.1M271 89.8h.1"/>
<path d="M254.2 100l.1 .1M254.3 100.1h.1M254.6 100.2h.1M254.8 100.1l-.2 .1M254.8 100.1h.1M254.9 100.1h-.1M255 100h.1"/>
</g>
<g fill="none" stroke="#000" stroke-width=".3">
<path d="M445.1 159.3v3.4M440.8 163.6h3.4M444.8 163.6h.6M445.1 163.3v.6M445.1 164.5v3.4M446 163.6h3.4M459.3 170.5v2.9M459.3 174.1v.6M459.3 175.3v2.9M459.3 178.8v.6M475.3 169.7h3.3M479.2 169.7h.7"/>
<path d="M479.6 165.4v3.3M479.6 169.4v.6M479.6 170.6v3.3M480.5 169.7h3.3M434.7 198.1h3.4M438.7 198.1h.6M439 193.8v3.3M439 197.8v.6M439 199v3.3M439.9 198.1h3.4M445.9 183.9h2.9M449.5 183.9h.6"/>
<path d="M450.7 183.9h2.9M454.2 183.9h.6M455.5 183.9h2.8M459 183.9h.6M459.3 180.1v2.8M459.3 183.6v.6M459.3 184.8v2.9M459.3 188.3v.6M459.3 189.6v2.9M459.3 193.1v.6M459.3 194.3v2.9M460.2 183.9h2.9"/>
<path d="M463.7 183.9h.6M465 183.9h2.9M468.5 183.9h.6M469.7 183.9h2.9M473.5 199.9v3.3M469.2 204.2h3.3M473.2 204.2h.6M473.5 203.8v.7M473.5 205.1v3.3M474.4 204.2h3.3M144.7 258.2h5.1M147.2 255.7v5.1"/>
<path d="M42.3 278.9h5.1M44.9 276.3v5.1M240.2 278.9h3.6M244.5 278.9h.6M244.8 274.3v3.7M244.8 278.6v.6M244.8 279.8v3.7M245.7 278.9h3.6M331.9 273.4h2.8M335.3 273.4h.6M335.6 269.7v2.7M335.6 273.1v.6"/>
<path d="M335.6 274.3v2.8M336.5 273.4h2.8M357.8 273.4h2.8M361.2 273.4h.6M361.5 269.7v2.7M361.5 273.1v.6M361.5 274.3v2.8M362.4 273.4h2.8M434.7 278.9h3.6M438.9 278.9h.6M439.2 274.3v3.7M439.2 278.6v.6"/>
<path d="M439.2 279.8v3.7M440.2 278.9h3.6M501.5 278.8h3.1M505.2 278.8h.6M506.5 278.8h3.1M510.2 278.8h.6M510.5 269.8v3.1M510.5 273.6v.6M510.5 274.8v3.1M510.5 278.5v.7M510.5 279.8v3.1M511.4 278.8h3.1"/>
<path d="M515.2 278.8h.6M516.4 278.8h3.1M510.5 283.5v.6M510.5 284.8v3.1"/>
</g>
<path d="M447.2 163.6a2.08 2.08 0 0 0-3-1.9 2.08 2.08 0 0 0-.5 3.5 2.08 2.08 0 0 0 3.4-1l.1-.6M481.6 169.7a2.08 2.08 0 0 0-2.9-1.9 2.08 2.08 0 0 0-.5 3.5 2.08 2.08 0 0 0 3.4-1.1v-.5M441.1 198.1a2.08 2.08 0 0 0-3-1.9 2.08 2.08 0 0 0-.4 3.5 2.08 2.08 0 0 0 3.3-1.1l.1-.5M475.6 204.2a2.08 2.08 0 0 0-3-1.9 2.08 2.08 0 0 0-.5 3.4 2.08 2.08 0 0 0 3.4-1l.1-.5M337 273.4a1.45 1.45 0 0 0-2-1.4 1.45 1.45 0 0 0-.4 2.4 1.45 1.45 0 0 0 2.4-.6v-.4M363 273.4a1.45 1.45 0 0 0-2.1-1.4 1.45 1.45 0 0 0-.4 2.4 1.45 1.45 0 0 0 2.4-.6l.1-.4M503.2 266.7a1.25 1.25 0 0 0-1.7-1.2 1.25 1.25 0 0 0-.4 2.1 1.25 1.25 0 0 0 2.1-.5v-.4M523.9 270.3a1.25 1.25 0 0 0-1.7-1.1 1.25 1.25 0 0 0-.4 2.1 1.25 1.25 0 0 0 2.1-.6v-.4M499.6 287.4a1.25 1.25 0 0 0-1.8-1.2 1.25 1.25 0 0 0-.3 2.1 1.25 1.25 0 0 0 2-.5l.1-.4M520.3 291a1.25 1.25 0 0 0-1.8-1.1 1.25 1.25 0 0 0-.3 2 1.25 1.25 0 0 0 2-.5l.1-.4" fill="none" stroke="#ccc" stroke-width=".3" stroke-dasharray=".5 .3" stroke-linecap="butt"/>
<text font-size="8.8" x="441" y="408.2">C</text>
<text font-size="6.6" x="464.5" y="392.9">HOPPER_FRAME_R</text>
<g font-size="5.5">
<text x="476.3" y="139.2">⌀1.95</text>
<text x="476.3" y="139.2">⌀</text>
<text x="514.4" y="162.2">°</text>
<text x="526.9" y="245.2">⌀.850</text>
<text x="526.9" y="245.2">⌀</text>
<text x="181.3" y="249.5">⌀1.500</text>
<text x="181.3" y="249.5">⌀</text>
</g>
<g font-size="5.2">
<text x="362.2" y="118.8">8-32 UNC - 2B TAP THRU</text>
<text x="403.5" y="124.8">(4 HOLES)</text>
<text x="501.7" y="162.2">10.0°</text>
<text x="176.2" y="179">SCALE 0.500</text>
<text x="82.9" y="215.1">1/4-20 UNC - 2B CLEAR THRU</text>
<text x="422" y="222.1">DETAIL A</text>
<text x="412.4" y="228.1">SCALE 1.000</text>
<text x="20.9" y="237.8">.50</text>
<text x="176.3" y="234.7">1/2-13 UNC -2B TAP THRU</text>
<text x="112.6" y="242.9">.97</text>
<text x="112.1" y="251.1">.75</text>
<text x="384.4" y="252">10-24 UNC - 2B TAP THRU</text>
<text x="283.3" y="257.9">1.38</text>
<text x="384.4" y="257.9">(2 HOLES)</text>
<text x="317" y="261.6">1.70</text>
<text x="496.7" y="258.9">1.11</text>
<text x="19.1" y="273.3">3.21</text>
<text x="77.2" y="279">2.46</text>
<text x="96.4" y="280.9">1.21</text>
<text x="342.2" y="304.9">1/4-20 UNC - 2B CLEAR THRU</text>
<text x="60.7" y="309.1">1.11</text>
<text x="125.2" y="307">.50</text>
<text x="163.7" y="306.2">2.55</text>
<text x="217.7" y="307.9">.42</text>
<text x="258.8" y="309.6">1.11</text>
<text x="396.2" y="310.8">(2 HOLES)</text>
<text x="183.9" y="317.5">7.15</text>
<text x="227.8" y="326.8">13.11</text>
<text x="456.6" y="329">SEE DETAIL</text>
<text x="491.5" y="329">A</text>
<text x="279.6" y="337.9">19.91</text>
<text x="315.2" y="348.2">24.59</text>
<text x="324.7" y="357.7">25.84</text>
<text x="460.3" y="375.2">COLLEGE OF ENGINEERING</text>
<text x="455.4" y="380.6">UNIVERSITY OF NORTH DAKOTA</text>
</g>
<g font-size="4.4">
<text x="400.2" y="374.2">TOLERANCES</text>
<text x="421.6" y="396.8">Jan-17-23</text>
<text x="409.8" y="404.5">Gabriel Schettler</text>
<text x="449" y="413.2">0.600</text>
<text x="510.2" y="413.2">SHEET 1 OF 1</text>
</g>
<g font-size="4.1">
<text x="67.6" y="12.2">4</text>
<text x="209.2" y="12.2">3</text>
<text x="351.1" y="12.3">2</text>
<text x="488.2" y="12.2">1</text>
<text x="3.9" y="57.6">D</text>
<text x="552.3" y="57.8">D</text>
<text x="551.8" y="160.7">C</text>
<text x="5.1" y="163">C</text>
<text x="5.1" y="271.1">B</text>
<text x="3.9" y="374.9">A</text>
<text x="552.2" y="377.8">A</text>
<text x="65.3" y="424.3">4</text>
<text x="209.3" y="423.6">3</text>
<text x="346.2" y="423.8">2</text>
<text x="486.4" y="423.8">1</text>
</g>
<text font-size="4" x="499.8" y="405.4">HOPPER_FRAME_R</text>
<text font-size="3.7" x="487.5" y="413">AL6061</text>
<g font-size="3.3">
<text x="450.4" y="403.4">COURSE :</text>
<text x="450.4" y="406.9">SECTION :</text>
</g>
<g font-size="3">
<text x="553.4" y="255.4" transform="rotate(-90 553.4 255.4)">HOPPER_FRAME_R</text>
<text x="553.8" y="310.2" transform="rotate(-90 553.8 310.2)">SHEET 1 OF 1</text>
</g>
<g font-size="2.8">
<text x="392.6" y="377.9">DECIMALS</text>
<text x="418.2" y="377.9">ANGLES</text>
<text x="392.6" y="380.7">X.X</text>
<text x="392.6" y="383.6">X.XX</text>
<text x="399.7" y="380.7">=</text>
<text x="400.5" y="383.6">=</text>
<text x="404.4" y="380.7">0.1</text>
<text x="405.2" y="383.6">0.01</text>
<text x="419" y="380.7">X =</text>
<text x="419.2" y="383.6">X.X =</text>
<text x="426.8" y="380.7">5</text>
<text x="429" y="383.6">0.5</text>
<text x="392.6" y="386.4">X.XXX =</text>
<text x="392.6" y="389.3">X.XXXX =</text>
<text x="405.9" y="386.4">0.001</text>
<text x="406.7" y="389.3">0.0001</text>
<text x="419.4" y="386.4">X.XX =</text>
<text x="430" y="386.4">0.50</text>
<text x="388.3" y="393.7">DATE ISSUED:</text>
</g>
<g font-size="2.2">
<text x="388.7" y="401.4">DRAWN BY:</text>
<text x="439.9" y="401.3">SIZE</text>
<text x="479.3" y="401.5">DWG NO.</text>
<text x="370.6" y="409.8">THIRD ANGLE</text>
<text x="370.6" y="412.1">PROJECTION</text>
<text x="388.3" y="408.9">CHECKED BY:</text>
<text x="439.4" y="410.9">SCALE</text>
<text x="464.1" y="411.1">MATERIAL</text>
</g>
</svg>
